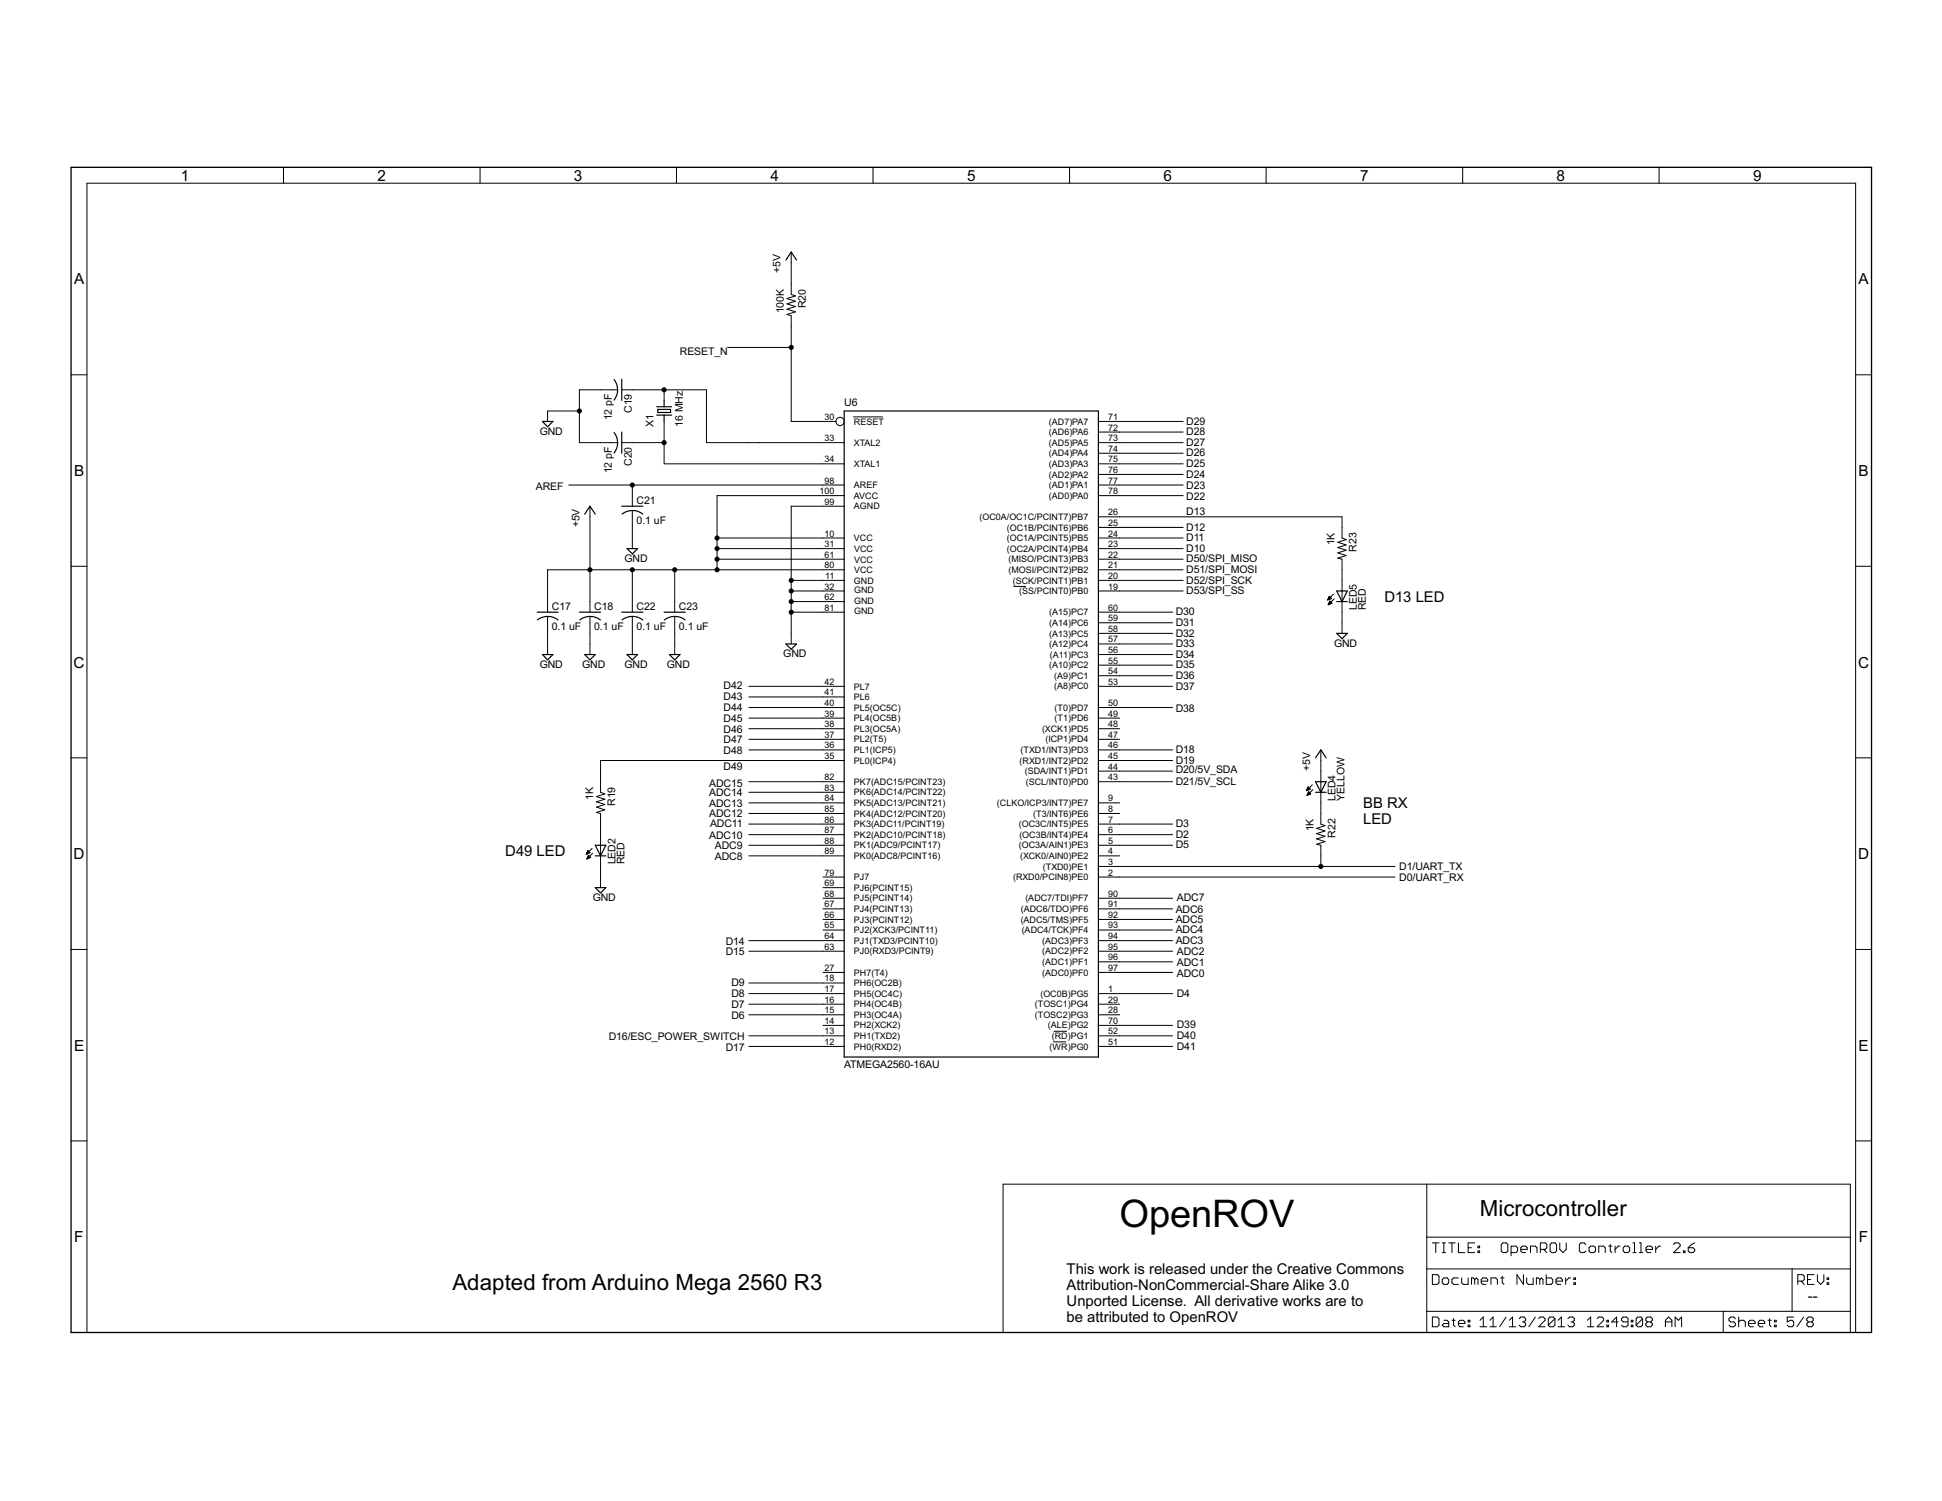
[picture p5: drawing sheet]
<svg xmlns="http://www.w3.org/2000/svg" width="279mm" height="216mm" viewBox="0 0 279 216" stroke-linecap="round" stroke-linejoin="round" font-family="sans-serif">
<g fill="none" stroke="#000" stroke-width=".14">
<path d="M40.8 24.1v2.3M69.1 24.1v2.3M97.3 24.1v2.3M113.8 36.3v6.1l.6 .2-1.2 .3 1.2 .4-1.2 .4 1.2 .4-1.2 .4 1.2 .4-1.2 .3 .6 .2v15.2h6.5M125.6 24.1v2.3M153.9 24.1v2.3M182.2 24.1v2.3M210.4 24.1v2.3M238.7 24.1v2.3M10.2 53.9h2.3M83.4 59.1h-4.6v1.5M88.9 56.1h-5.5v7.6h5.5"/>
<path d="M89.5 56.1h12.1v7.6h19.9M95.5 56.1v1.5M104.7 50h9.1M122.8 60h4.2M267 53.9h2.3M81.8 69.8h39.7M84.9 72.8v15.3M89.5 63.7h6M91 69.8v3M91 73.4v5.5M95.5 60.6v6.1h26M103.2 77.4h18.3"/>
<path d="M103.2 78.9h18.3M121.5 71.3h-18.3v10.7M121.5 72.8h-7.7v19.8M158 71.3h12.2M158 69.8h12.2M158 68.2h12.2M158 66.7h12.2M158 65.2h12.2M158 63.7h12.2M158 62.1h12.2M158 60.6h12.2M158 74.3h35.1v3.1l.6 .2-1.2 .4 1.2 .4-1.2 .4 1.2 .3-1.2 .4 1.2 .4-1.2 .4 .6 .1v10.7"/>
<path d="M158 77.4h12.2M158 75.9h12.2M158 78.9h12.2M10.2 81.4h2.3M78.8 88.7v5.4M84.9 88.7v5.4M91 82v6.1M91 88.7v5.4M97.1 82v6.1M97.1 88.7v5.4M103.2 80.4h18.3M107.7 98.7h13.8"/>
<path d="M113.8 88.1h7.7M113.8 83.5h7.7M113.8 85h7.7M113.8 86.5h7.7M121.5 82h-42.7v6.1M145.8 84.3h1.8M158 98.7h10.7M158 97.2h10.7M158 95.7h10.7M158 94.1h10.7M158 92.6h10.7M158 91.1h10.7"/>
<path d="M158 89.6h10.7M158 88.1h10.7M158 80.4h12.2M158 82h12.2M158 83.5h12.2M158 85h12.2M191 86.3h.1M191.1 86.2h.1M191.1 86.2h.2M191.1 86.1h.4M191.1 87h.1M191.1 86h.4"/>
<path d="M191.1 86.9h.2M191.2 86h.3M191.2 86.8h.3M191.2 85.9h.2M191.2 85.9h.1M191.2 86.8h.4M191.2 86.7h.4M191.2 85.8l.4 .3-.6 .2zM191.2 85.8h.1M191.2 86.6h.3M191.3 86.6h.2M191.3 86.5h.1"/>
<path d="M191.3 86.5l-.2 .5M191.3 86.5l.3 .3M191.6 86.8l-.5 .2M191.9 85.5l-.9 .8M191.9 86.1l-.8 .9M267 81.4h2.3M10.2 109h2.3M107.7 115.5h13.8M107.7 106.3h13.8M107.7 118.5h13.8M107.7 112.4h13.8M107.7 101.8h13.8"/>
<path d="M107.7 103.3h13.8M107.7 117h13.8M107.7 107.9h13.8M107.7 104.8h13.8M107.7 114h13.8M107.7 100.2h13.8M121.5 109.4h-35.1v4.6l.6 .2-1.2 .4 1.2 .4-1.2 .3 1.2 .4-1.2 .4 1.2 .4-1.2 .4 .6 .1v10.7M158 115.5h3.1M158 106.3h3.1M158 118.5h10.7M158 109.4h10.7M158 112.4h10.7"/>
<path d="M158 110.9h10.7M158 101.8h10.7M158 103.3h3.1M158 117h3.1M158 107.9h10.7M158 104.8h3.1M188 113.7h.1M188 113.6h.2M188 113.6h.4M188.1 113.5h.4M188.1 114.4h.1M188.1 113.4h.3"/>
<path d="M188.1 114.3h.1M188.1 114.3h.3M188.1 114.2h.4M188.2 113.3h.1M188.2 114.2h.4M188.2 113.2l-.2 .5M188.2 113.2l.3 .3-.5 .2M188.2 113.2h.1M188.2 114.1h.3M188.2 114h.2M188.3 113.9h.1M188.3 113.9l.3 .3-.6 .2z"/>
<path d="M188.8 112.9l-.8 .8M188.9 113.6l-.9 .8M190 107.9v10.6l.6 .3-1.2 .3 1.2 .4-1.2 .4 1.2 .4-1.2 .4 1.2 .4-1.2 .3 .6 .2v3M267 109h2.3M10.2 136.6h2.3M84.3 122.9h.1M84.4 122.8h.1M84.4 122.7h.2M84.4 122.7h.4M84.5 122.6h.4M84.5 123.5h.1M84.5 122.6h.3"/>
<path d="M84.5 123.5h.2M84.5 123.4h.3M84.5 122.5h.3M84.5 123.3h.4M84.5 122.4h.2M84.6 122.4h.1M84.6 122.3l.3 .3-.6 .3zM84.6 123.2h.3M84.6 123.2h.2M84.6 123.1h.1M84.6 123h.1M85 123.3l-.3-.3-.3 .5"/>
<path d="M85 123.3l-.6 .2M85.2 122l-.9 .9M85.3 122.7l-.9 .8M107.7 136.8h13.8M107.7 135.3h13.8M107.7 121.6h13.8M107.7 120.1h13.8M107.7 123.1h13.8M118.4 139.9h3.1M118.4 133.8h3.1M118.4 132.2h3.1M118.4 130.7h3.1"/>
<path d="M118.4 129.2h3.1M118.4 126.2h3.1M118.4 127.7h3.1M158 139.9h10.7M158 138.3h10.7M158 136.8h10.7M158 135.3h10.7M158 133.8h10.7M158 132.2h10.7M158 130.7h10.7M158 129.2h10.7M158 121.6h10.7"/>
<path d="M158 120.1h10.7M158 126.2h42.7M158 124.6h42.7M158 123.1h3.1M267 136.6h2.3M107.7 142.9h13.8M107.7 149h13.8M107.7 144.4h13.8M107.7 146h13.8M107.7 150.5h13.8M107.7 141.4h13.8M118.4 147.5h3.1"/>
<path d="M151.6 149.9h1.8M151.6 148.3h1.9M158 147.5h10.7M158 142.9h10.7M158 149h10.7M158 144.4h3.1M158 146h3.1M158 150.5h10.7M10.2 164.1h2.3M144.3 170.3h121.9v21.4h-121.9zM205.3 170.3v21.4M205.3 177.9h60.9"/>
<path d="M206.1 178.8h.9M206.6 178.8v1.4M207.5 178.8h.5M207.7 178.8v1.4M208.4 178.8h1M208.9 178.8v1.4M209.8 178.8v1.4h1M211.2 179.5h.5M212.2 178.8h-1v1.4h1M212.6 179.9h.3v.3h-.3zM212.6 179.2h.3v.3h-.3zM216 179l.2-.2h.5l.2 .2v.9l-.2 .3h-.5l-.2-.3z"/>
<path d="M218.8 179.7h.9v-.2l-.2-.3h-.5l-.2 .3v.4l.2 .3h.5M221.6 179.7h.7l.2-.2v-.5l-.2-.2h-.7v1.4M222.1 179.7l.4 .5M223 179l.2-.2h.5l.2 .2v.9l-.2 .3h-.5l-.2-.3zM224.4 178.8v.9l.5 .5 .4-.5v-.9M228.2 179l-.3-.2h-.4l-.3 .2v.9l.3 .3h.4l.3-.3M228.6 179.5l.3-.3h.4l.3 .3v.4l-.3 .3h-.4l-.3-.3zM231.4 179.2h.5M231.7 179v.9l.2 .3M232.4 179.2v1M233.1 179.2h-.3l-.4 .5M233.5 179.5l.3-.3h.4l.3 .3v.4l-.3 .3h-.4l-.3-.3z"/>
<path d="M234.9 178.8h.3v1.4M235.9 178.8h.2v1.4M236.8 179.7h.9v-.2l-.2-.3h-.5l-.2 .3v.4l.2 .3h.5M238.2 179.2v1M238.9 179.2h-.2l-.5 .5M240.8 179l.2-.2h.5l.2 .2v.2l-.9 1h.9M242.2 179.9h.2v.3h-.2zM242.9 179.5h.7l.2 .2v.2l-.2 .3h-.5l-.2-.3zM243.8 178.8l-.4 .2-.5 .5M267 164.1h2.3M12.5 191.7v-165.3h254.5v165.3M205.3 182.5h60.9"/>
<path d="M205.3 188.6h60.9M206.1 183.3h.7l.2 .3v.9l-.2 .2h-.7zM206.1 189.4h.7l.2 .3v.9l-.2 .2h-.7zM207.5 184l.2-.2h.5l.2 .2v.5l-.2 .2h-.5l-.2-.2zM207.5 180.2h.5M207.7 189.9h.5l.2 .2v.7h-.7l-.2-.2 .2-.2h.7M208.9 189.9h.5M209.1 189.7v.9l.3 .2M209.8 190.4h1v-.3l-.3-.2h-.4l-.3 .2v.5l.3 .2h.4M209.8 183.8h-.7l-.2 .2v.5l.2 .2h.7M210.3 183.8v.7l.2 .2h.7v-.9M211.2 190.6h.3v.2h-.3z"/>
<path d="M211.2 189.9h.3v.2h-.3zM212.2 184l-.3-.2h-.2v.9M212.2 184l.2-.2 .2 .2v.7M212.2 184v.7M212.9 190.8h1M212.9 189.9l.5-.5v1.4M213.1 184.3h.9v-.3l-.2-.2h-.5l-.2 .2v.5l.2 .2h.5M214.4 190.8h.9M214.4 189.9l.4-.5v1.4M214.5 184.7v-.9h.7l.2 .2v.7M215.9 183.8h.5M216.1 183.6v.9l.3 .2"/>
<path d="M216.7 189.4l-.9 1.4M217.1 190.8h1M217.1 189.9l.5-.5v1.4M217.4 180.2h.7l.2-.3v-.4l-.2-.3h-.7v1.4M218.6 189.7l.2-.3h.5l.2 .3v.2l-.2 .2M219 190.1h.3M219.2 183.3v1.4l-1-1.4v1.4M219.3 190.1l.2 .3v.2l-.2 .2h-.5l-.2-.2M219.6 183.8v.7l.3 .2h.7v-.9M220.2 180.2v-1h.7l.2 .3v.7M220.9 189.4l-.9 1.4M221.4 189.7l.2-.3h.5l.2 .3v.2l-.9 .9h.9"/>
<path d="M221.5 184l-.2-.2h-.3v.9M221.5 184v.7M221.5 184l.3-.2 .2 .2v.7M222.5 183.3v1.4h.7l.2-.2v-.5l-.2-.2h-.7M223.7 189.7v.9l-.2 .2h-.5l-.2-.2M223.7 189.7l-.2-.3h-.5l-.2 .3v.9M223.7 189.7l-.9 .9M223.9 184.3h.9v-.3l-.2-.2h-.5l-.2 .2v.5l.2 .2h.5M224.2 190.8h.9M224.2 189.9l.4-.5v1.4M225.3 183.8v.9M225.6 189.7l.2-.3h.5l.2 .3v.2l-.2 .2"/>
<path d="M226 183.8h-.3l-.4 .5M226 190.1h.3M226.3 190.1l.2 .3v.2l-.2 .2h-.5l-.2-.2M226.4 184.5h.3v.2h-.3zM226.4 183.8h.3v.2h-.3zM228.4 190.8h.9M228.4 189.9l.5-.5v1.4M229.8 189.7l.2-.3h.5l.2 .3v.2l-.9 .9h.9M230 180.2v-1h.7l.2 .3v.7M231.2 190.6h.2v.2h-.2zM231.2 189.9h.2v.2h-.2zM232.8 190.1h-.9l.7-.7v1.4"/>
<path d="M234.2 190.1h-.7l-.2-.2v-.2l.2-.3h.5l.2 .3v.9l-.2 .2h-.5l-.2-.2M234.7 190.6h.2v.2h-.2zM234.7 189.9h.2v.2h-.2zM234.9 180.2h.5M235.9 180.2h.4M236.3 189.7v.9l-.2 .2h-.5l-.2-.2M236.3 189.7l-.2-.3h-.5l-.2 .3v.9M236.3 189.7l-.9 .9M237 190.1l-.2 .3v.2l.2 .2h.5l.2-.2v-.2l-.2-.3M237 190.1l-.2-.2v-.2l.2-.3h.5l.2 .3v.2l-.2 .2M237 190.1h.5M239.6 190.1h.9"/>
<path d="M239.6 190.8v-.9l.5-.5 .4 .5v.9M241 190.8v-1.4l.5 .5 .4-.5v1.4M247.9 188.6v3.1M249.7 189.7l-.3-.3h-.4l-.2 .3v.2l.2 .2h.4l.3 .3v.2l-.3 .2h-.4l-.2-.2M250.1 190.1l.3-.2h.5l.2 .2v.7M250.1 189.4v1.4M251.6 190.4h.9v-.3l-.2-.2h-.5l-.2 .2v.5l.2 .2h.5M253 190.4h.9v-.3l-.2-.2h-.5l-.2 .2v.5l.2 .2h.5M254.4 189.9h.4M254.6 189.7v.9l.2 .2M255.3 190.6h.2v.2h-.2zM255.3 189.9h.2v.2h-.2z"/>
<path d="M257.8 182.5v6.1M258.1 189.4h-1v.7l.5-.2h.2l.3 .2v.5l-.3 .2h-.4l-.3-.2M258.7 184.3h.7l.2-.3v-.4l-.2-.3h-.7v1.4M259.1 184.3l.5 .4M259.5 189.4l-1 1.4M260.1 184h.4M260.2 190.1l-.3 .3v.2l.3 .2h.4l.3-.2v-.2l-.3-.3M260.2 190.1l-.3-.2v-.2l.3-.3h.4l.3 .3v.2l-.3 .2M260.2 190.1h.4M261 183.3h-.9v1.4h.9M261.5 183.3v1l.4 .4 .5-.4v-1M262.9 184.5h.2v.2h-.2z"/>
<path d="M262.9 183.8h.2v.2h-.2z"/>
<circle cx="120.9" cy="60.6" r=".59"/>
</g>
<path d="M10.2 24.1h259.1v167.6h-259.1z" fill="none" stroke="#000" stroke-width=".19"/>
<g fill="none" stroke="#000" stroke-width=".17">
<path d="M113.1 37.4l.7-1.1 .8 1.1M88.3 54.6a2.41 2.41 0 0 1 0 3M89.5 54.5v3.1M94.5 58.5h2.1M94.5 59.7h2.1M94.6 58.9h1.9v.4h-1.9zM95.5 57.6v.9M95.5 59.7v.9M121.5 59.1h36.5v92.9h-36.5zM78 60.6h1.5l-.7 .8zM84.1 74l.8-1.2 .7 1.2M88.3 62.2a2.41 2.41 0 0 1 0 3"/>
<path d="M89.5 72.8h3M89.5 62.1v3.1M89.5 73.9a2.45 2.45 0 0 1 3 0M90.2 78.9h1.5l-.7 .8zM77.3 88.1h3M77.3 89.2a2.41 2.41 0 0 1 3 0M78 94.1h1.5l-.7 .8zM83.4 88.1h3M83.4 89.2a2.41 2.41 0 0 1 3 0M84.1 94.1h1.5l-.7 .8zM89.5 88.1h3M89.5 89.2a2.45 2.45 0 0 1 3 0"/>
<path d="M90.2 94.1h1.5l-.7 .8zM95.5 88.1h3.1M95.6 89.2a2.45 2.45 0 0 1 3 0M96.3 94.1h1.5l-.7 .8zM113.1 92.6h1.5l-.8 .8zM192.3 85h1.5l-.7 1.5zM192.3 86.5h1.5M192.3 91.1h1.5l-.7 .8zM189.3 112.4h1.5l-.8 1.6zM189.3 114h1.5M189.3 109l.7-1.1 .8 1.1M85.6 121.6h1.6l-.8 1.5z"/>
<path d="M85.6 123.1h1.6M85.6 127.7h1.6l-.8 .7z"/>
</g>
<g fill="#000" stroke="#000" stroke-width=".14">
<circle cx="83.4" cy="59.1" r=".3"/>
<circle cx="95.5" cy="56.1" r=".3"/>
<circle cx="113.8" cy="50" r=".3"/>
<circle cx="91" cy="69.8" r=".3"/>
<circle cx="95.5" cy="63.7" r=".3"/>
<circle cx="103.2" cy="77.4" r=".3"/>
<circle cx="103.2" cy="78.9" r=".3"/>
<circle cx="84.9" cy="82" r=".3"/>
<circle cx="91" cy="82" r=".3"/>
<circle cx="97.1" cy="82" r=".3"/>
<circle cx="103.2" cy="80.4" r=".3"/>
<circle cx="103.2" cy="82" r=".3"/>
<circle cx="113.8" cy="85" r=".3"/>
<circle cx="113.8" cy="88.1" r=".3"/>
<circle cx="113.8" cy="86.5" r=".3"/>
<circle cx="113.8" cy="83.5" r=".3"/>
<circle cx="190" cy="124.6" r=".3"/>
</g>
<text font-size="6.1" x="161.1" y="176.4">OpenROV</text>
<g font-size="3.6">
<text x="212.9" y="174.9">Microcontroller</text>
<text x="65.1" y="185.6">Adapted from Arduino Mega 2560 R3</text>
</g>
<g font-size="2.5">
<text x="26" y="26">1</text>
<text x="54.3" y="26">2</text>
<text x="82.6" y="26">3</text>
<text x="110.9" y="26">4</text>
<text x="139.1" y="26">5</text>
<text x="167.4" y="26">6</text>
<text x="195.7" y="26">7</text>
<text x="224" y="26">8</text>
<text x="252.2" y="26">9</text>
<text x="10.6" y="40.9">A</text>
<text x="267.4" y="40.9">A</text>
<text x="10.6" y="68.5">B</text>
<text x="267.4" y="68.5">B</text>
<text x="10.6" y="96">C</text>
<text x="267.3" y="96">C</text>
<text x="10.6" y="123.6">D</text>
<text x="267.3" y="123.6">D</text>
<text x="10.6" y="151.1">E</text>
<text x="267.4" y="151.1">E</text>
<text x="10.7" y="178.7">F</text>
<text x="267.4" y="178.7">F</text>
</g>
<g font-size="2.4">
<text x="199.2" y="86.5">D13 LED</text>
<text x="196.1" y="116.2">BB RX</text>
<text x="196.1" y="118.5">LED</text>
<text x="72.7" y="123.1">D49 LED</text>
<text x="153.5" y="183.3">This work is released under the Creative Commons</text>
<text x="153.5" y="185.6">Attribution-NonCommercial-Share Alike 3.0</text>
<text x="153.5" y="187.9">Unported License. All derivative works are to</text>
<text x="153.5" y="190.1">be attributed to OpenROV</text>
<text x="260.1" y="187.1">--</text>
</g>
<g font-size="1.7">
<text x="112.3" y="39.3" transform="rotate(-90 112.3 39.3)">+5V</text>
<text x="112.8" y="45.1" transform="rotate(-90 112.8 45.1)">100K</text>
<text x="115.9" y="44.3" transform="rotate(-90 115.9 44.3)">R20</text>
<text x="97.8" y="51">RESET_N</text>
<text x="90.9" y="59.4" transform="rotate(-90 90.9 59.4)">C19</text>
<text x="121.5" y="58.3">U6</text>
<text x="77.7" y="62.5">GND</text>
<text x="88" y="60.5" transform="rotate(-90 88 60.5)">12 pF</text>
<text x="94" y="61.4" transform="rotate(-90 94 61.4)">X1</text>
<text x="98.2" y="61.4" transform="rotate(-90 98.2 61.4)">16 MHz</text>
<text x="170.7" y="65.7">D26</text>
<text x="170.7" y="64.1">D27</text>
<text x="170.7" y="62.6">D28</text>
<text x="170.7" y="61.1">D29</text>
<text x="77.1" y="70.5">AREF</text>
<text x="88" y="68.1" transform="rotate(-90 88 68.1)">12 pF</text>
<text x="90.9" y="67" transform="rotate(-90 90.9 67)">C20</text>
<text x="170.7" y="71.9">D22</text>
<text x="170.7" y="70.4">D23</text>
<text x="170.7" y="68.7">D24</text>
<text x="170.7" y="67.2">D25</text>
<text x="83.4" y="75.9" transform="rotate(-90 83.4 75.9)">+5V</text>
<text x="91.6" y="75.3">0.1 uF</text>
<text x="91.6" y="72.4">C21</text>
<text x="170.7" y="77.8">D11</text>
<text x="170.7" y="76.3">D12</text>
<text x="170.7" y="74">D13</text>
<text x="89.8" y="80.8">GND</text>
<text x="170.7" y="83.9">D52/SPI_SCK</text>
<text x="170.7" y="82.4">D51/SPI_MOSI</text>
<text x="170.7" y="80.9">D50/SPI_MISO</text>
<text x="170.7" y="79.4">D10</text>
<text x="192" y="78.5" transform="rotate(-90 192 78.5)">1K</text>
<text x="195.2" y="79.4" transform="rotate(-90 195.2 79.4)">R23</text>
<text x="79.4" y="87.7">C17</text>
<text x="85.5" y="87.7">C18</text>
<text x="91.6" y="87.7">C22</text>
<text x="97.7" y="87.7">C23</text>
<text x="169.2" y="88.5">D30</text>
<text x="170.7" y="85.5">D53/SPI_SS</text>
<text x="195.2" y="87.8" transform="rotate(-90 195.2 87.8)">LED5</text>
<text x="196.5" y="87.8" transform="rotate(-90 196.5 87.8)">RED</text>
<text x="79.4" y="90.6">0.1 uF</text>
<text x="85.5" y="90.6">0.1 uF</text>
<text x="91.6" y="90.6">0.1 uF</text>
<text x="97.7" y="90.6">0.1 uF</text>
<text x="112.7" y="94.5">GND</text>
<text x="169.2" y="94.6">D34</text>
<text x="169.2" y="93.1">D33</text>
<text x="169.2" y="91.6">D32</text>
<text x="169.2" y="90">D31</text>
<text x="191.9" y="93">GND</text>
<text x="77.7" y="96.1">GND</text>
<text x="83.7" y="96.1">GND</text>
<text x="89.8" y="96.1">GND</text>
<text x="95.9" y="96.1">GND</text>
<text x="104.1" y="100.7">D43</text>
<text x="104.1" y="99.2">D42</text>
<text x="169.2" y="99.2">D37</text>
<text x="169.2" y="97.7">D36</text>
<text x="169.2" y="96.1">D35</text>
<text x="104.1" y="106.9">D47</text>
<text x="104.1" y="105.4">D46</text>
<text x="104.1" y="103.9">D45</text>
<text x="104.1" y="102.2">D44</text>
<text x="169.2" y="102.4">D38</text>
<text x="102" y="113.2">ADC15</text>
<text x="104.1" y="110.8">D49</text>
<text x="104.1" y="108.5">D48</text>
<text x="169.2" y="112.9">D21/5V_SCL</text>
<text x="169.2" y="111.2">D20/5V_SDA</text>
<text x="169.2" y="109.8">D19</text>
<text x="169.2" y="108.3">D18</text>
<text x="188.5" y="110.9" transform="rotate(-90 188.5 110.9)">+5V</text>
<text x="85.3" y="115" transform="rotate(-90 85.3 115)">1K</text>
<text x="88.5" y="115.9" transform="rotate(-90 88.5 115.9)">R19</text>
<text x="102" y="114.6">ADC14</text>
<text x="102" y="116.1">ADC13</text>
<text x="102" y="117.5">ADC12</text>
<text x="102.2" y="119">ADC11</text>
<text x="169.2" y="119">D3</text>
<text x="189" y="119.6" transform="rotate(-90 189 119.6)">1K</text>
<text x="192.2" y="115.2" transform="rotate(-90 192.2 115.2)">LED4</text>
<text x="193.5" y="115.2" transform="rotate(-90 193.5 115.2)">YELLOW</text>
<text x="88.5" y="124.3" transform="rotate(-90 88.5 124.3)">LED2</text>
<text x="89.8" y="124.3" transform="rotate(-90 89.8 124.3)">RED</text>
<text x="102" y="120.7">ADC10</text>
<text x="102.9" y="122.2">ADC9</text>
<text x="102.9" y="123.7">ADC8</text>
<text x="169.2" y="122">D5</text>
<text x="169.2" y="120.5">D2</text>
<text x="192.1" y="120.5" transform="rotate(-90 192.1 120.5)">R22</text>
<text x="201.3" y="125.1">D1/UART_TX</text>
<text x="85.3" y="129.6">GND</text>
<text x="169.2" y="131.3">ADC6</text>
<text x="169.3" y="129.7">ADC7</text>
<text x="201.3" y="126.8">D0/UART_RX</text>
<text x="104.4" y="137.4">D15</text>
<text x="104.4" y="135.9">D14</text>
<text x="169.2" y="132.7">ADC5</text>
<text x="169.2" y="134.2">ADC4</text>
<text x="169.2" y="135.7">ADC3</text>
<text x="169.3" y="137.4">ADC2</text>
<text x="105.2" y="143.4">D8</text>
<text x="105.2" y="141.8">D9</text>
<text x="169.3" y="138.9">ADC1</text>
<text x="169.3" y="140.5">ADC0</text>
<text x="169.3" y="143.4">D4</text>
<text x="87.6" y="149.6">D16/ESC_POWER_SWITCH</text>
<text x="105.2" y="146.6">D6</text>
<text x="105.2" y="145">D7</text>
<text x="169.3" y="149.5">D40</text>
<text x="169.3" y="147.9">D39</text>
<text x="104.4" y="151.1">D17</text>
<text x="121.5" y="153.6">ATMEGA2560-16AU</text>
<text x="169.3" y="151">D41</text>
</g>
<g font-size="1.4">
<text x="118.6" y="60.4">30</text>
<text x="118.6" y="63.5">33</text>
<text x="122.9" y="61.1">RESET</text>
<text x="122.9" y="64.1">XTAL2</text>
<text x="150.9" y="65.7">(AD4)PA4</text>
<text x="150.9" y="64.1">(AD5)PA5</text>
<text x="150.9" y="62.6">(AD6)PA6</text>
<text x="150.9" y="61.1">(AD7)PA7</text>
<text x="159.4" y="65">74</text>
<text x="159.4" y="63.5">73</text>
<text x="159.4" y="61.9">72</text>
<text x="159.4" y="60.4">71</text>
<text x="117.9" y="71.1">100</text>
<text x="118.6" y="69.6">98</text>
<text x="118.6" y="66.5">34</text>
<text x="122.9" y="70.2">AREF</text>
<text x="122.9" y="71.8">AVCC</text>
<text x="122.9" y="67.2">XTAL1</text>
<text x="150.9" y="71.8">(AD0)PA0</text>
<text x="150.9" y="70.2">(AD1)PA1</text>
<text x="150.9" y="68.7">(AD2)PA2</text>
<text x="150.9" y="67.2">(AD3)PA3</text>
<text x="159.4" y="71.1">78</text>
<text x="159.4" y="69.6">77</text>
<text x="159.4" y="68">76</text>
<text x="159.4" y="66.5">75</text>
<text x="118.6" y="72.6">99</text>
<text x="118.6" y="77.2">10</text>
<text x="122.9" y="73.3">AGND</text>
<text x="122.9" y="77.8">VCC</text>
<text x="140.9" y="74.8">(OC0A/OC1C/PCINT7)PB7</text>
<text x="144.9" y="77.8">(OC1A/PCINT5)PB5</text>
<text x="144.9" y="76.3">(OC1B/PCINT6)PB6</text>
<text x="159.4" y="74.1">26</text>
<text x="159.4" y="77.2">24</text>
<text x="159.4" y="75.7">25</text>
<text x="118.6" y="78.7">31</text>
<text x="118.6" y="80.2">61</text>
<text x="118.6" y="81.7">80</text>
<text x="118.7" y="83.3">11</text>
<text x="122.9" y="83.9">GND</text>
<text x="122.9" y="80.9">VCC</text>
<text x="122.9" y="79.4">VCC</text>
<text x="122.9" y="82.4">VCC</text>
<text x="144.9" y="79.4">(OC2A/PCINT4)PB4</text>
<text x="145.1" y="80.9">(MISO/PCINT3)PB3</text>
<text x="145.1" y="82.4">(MOSI/PCINT2)PB2</text>
<text x="145.7" y="83.9">(SCK/PCINT1)PB1</text>
<text x="159.4" y="80.2">22</text>
<text x="159.4" y="81.7">21</text>
<text x="159.4" y="78.7">23</text>
<text x="159.4" y="83.3">20</text>
<text x="118.6" y="84.8">32</text>
<text x="118.6" y="86.3">62</text>
<text x="118.6" y="87.8">81</text>
<text x="122.9" y="85.3">GND</text>
<text x="122.9" y="86.8">GND</text>
<text x="122.9" y="88.3">GND</text>
<text x="146.6" y="85.5">(SS/PCINT0)PB0</text>
<text x="151" y="88.5">(A15)PC7</text>
<text x="159.4" y="89.4">59</text>
<text x="159.4" y="87.8">60</text>
<text x="159.4" y="84.8">19</text>
<text x="151" y="93.1">(A12)PC4</text>
<text x="151" y="91.6">(A13)PC5</text>
<text x="151" y="90">(A14)PC6</text>
<text x="151.1" y="94.6">(A11)PC3</text>
<text x="159.4" y="95.5">55</text>
<text x="159.4" y="93.9">56</text>
<text x="159.4" y="92.4">57</text>
<text x="159.4" y="90.9">58</text>
<text x="118.6" y="101.6">40</text>
<text x="118.6" y="100">41</text>
<text x="118.6" y="98.5">42</text>
<text x="122.9" y="100.7">PL6</text>
<text x="122.9" y="99.2">PL7</text>
<text x="151" y="96.1">(A10)PC2</text>
<text x="151.7" y="99.2">(A8)PC0</text>
<text x="151.7" y="97.7">(A9)PC1</text>
<text x="159.4" y="98.5">53</text>
<text x="159.4" y="97">54</text>
<text x="159.4" y="101.6">50</text>
<text x="118.6" y="107.7">36</text>
<text x="118.6" y="106.1">37</text>
<text x="118.6" y="104.6">38</text>
<text x="118.6" y="103.1">39</text>
<text x="122.9" y="106.8">PL2(T5)</text>
<text x="122.9" y="105.3">PL3(OC5A)</text>
<text x="122.9" y="103.8">PL4(OC5B)</text>
<text x="122.9" y="102.2">PL5(OC5C)</text>
<text x="149.9" y="105.3">(XCK1)PD5</text>
<text x="150.4" y="106.8">(ICP1)PD4</text>
<text x="151.7" y="102.2">(T0)PD7</text>
<text x="151.7" y="103.7">(T1)PD6</text>
<text x="159.4" y="106.1">47</text>
<text x="159.4" y="103.1">49</text>
<text x="159.4" y="107.7">46</text>
<text x="159.4" y="104.6">48</text>
<text x="118.6" y="113.7">83</text>
<text x="118.6" y="112.2">82</text>
<text x="118.6" y="109.2">35</text>
<text x="122.9" y="112.9">PK7(ADC15/PCINT23)</text>
<text x="122.9" y="109.8">PL0(ICP4)</text>
<text x="122.9" y="108.3">PL1(ICP5)</text>
<text x="146.7" y="109.8">(RXD1/INT2)PD2</text>
<text x="146.8" y="108.3">(TXD1/INT3)PD3</text>
<text x="147.4" y="111.4">(SDA/INT1)PD1</text>
<text x="147.6" y="112.9">(SCL/INT0)PD0</text>
<text x="159.4" y="109.2">45</text>
<text x="159.4" y="112.2">43</text>
<text x="159.4" y="110.7">44</text>
<text x="118.6" y="119.8">87</text>
<text x="118.6" y="118.3">86</text>
<text x="118.6" y="116.8">85</text>
<text x="118.6" y="115.3">84</text>
<text x="122.9" y="119">PK3(ADC11/PCINT19)</text>
<text x="122.9" y="117.5">PK4(ADC12/PCINT20)</text>
<text x="122.9" y="115.9">PK5(ADC13/PCINT21)</text>
<text x="122.9" y="114.4">PK6(ADC14/PCINT22)</text>
<text x="143.4" y="115.9">(CLKO/ICP3/INT7)PE7</text>
<text x="146.6" y="119">(OC3C/INT5)PE5</text>
<text x="148.6" y="117.5">(T3/INT6)PE6</text>
<text x="159.4" y="115.3">9</text>
<text x="159.4" y="119.8">6</text>
<text x="159.4" y="118.3">7</text>
<text x="159.4" y="116.8">8</text>
<text x="118.6" y="125.9">79</text>
<text x="118.6" y="122.9">89</text>
<text x="118.6" y="121.4">88</text>
<text x="122.9" y="123.6">PK0(ADC8/PCINT16)</text>
<text x="122.9" y="122">PK1(ADC9/PCINT17)</text>
<text x="122.9" y="120.5">PK2(ADC10/PCINT18)</text>
<text x="146.6" y="122">(OC3A/AIN1)PE3</text>
<text x="146.7" y="120.5">(OC3B/INT4)PE4</text>
<text x="146.8" y="123.6">(XCK0/AIN0)PE2</text>
<text x="150" y="125.1">(TXD0)PE1</text>
<text x="159.4" y="121.4">5</text>
<text x="159.4" y="125.9">2</text>
<text x="159.4" y="124.4">3</text>
<text x="159.4" y="122.9">4</text>
<text x="118.6" y="130.5">67</text>
<text x="118.6" y="129">68</text>
<text x="118.6" y="127.5">69</text>
<text x="122.9" y="131.2">PJ4(PCINT13)</text>
<text x="122.9" y="129.7">PJ5(PCINT14)</text>
<text x="122.9" y="128.1">PJ6(PCINT15)</text>
<text x="122.9" y="126.6">PJ7</text>
<text x="145.8" y="126.6">(RXD0/PCIN8)PE0</text>
<text x="146.9" y="131.2">(ADC6/TDO)PF6</text>
<text x="147.5" y="129.6">(ADC7/TDI)PF7</text>
<text x="159.4" y="130.5">91</text>
<text x="159.4" y="129">90</text>
<text x="118.6" y="136.6">63</text>
<text x="118.6" y="135.1">64</text>
<text x="118.6" y="133.6">65</text>
<text x="118.6" y="132">66</text>
<text x="122.9" y="137.3">PJ0(RXD3/PCINT9)</text>
<text x="122.9" y="135.7">PJ1(TXD3/PCINT10)</text>
<text x="122.9" y="134.2">PJ2(XCK3/PCINT11)</text>
<text x="122.9" y="132.7">PJ3(PCINT12)</text>
<text x="146.8" y="132.7">(ADC5/TMS)PF5</text>
<text x="147" y="134.2">(ADC4/TCK)PF4</text>
<text x="150" y="137.3">(ADC2)PF2</text>
<text x="150" y="135.7">(ADC3)PF3</text>
<text x="159.4" y="136.6">95</text>
<text x="159.4" y="135.1">94</text>
<text x="159.4" y="133.6">93</text>
<text x="159.4" y="132">92</text>
<text x="118.6" y="142.7">17</text>
<text x="118.6" y="141.2">18</text>
<text x="118.6" y="139.6">27</text>
<text x="122.9" y="143.4">PH5(OC4C)</text>
<text x="122.9" y="141.8">PH6(OC2B)</text>
<text x="122.9" y="140.3">PH7(T4)</text>
<text x="149.7" y="143.4">(OC0B)PG5</text>
<text x="150" y="140.3">(ADC0)PF0</text>
<text x="150" y="138.8">(ADC1)PF1</text>
<text x="159.4" y="139.6">97</text>
<text x="159.4" y="138.1">96</text>
<text x="159.4" y="142.7">1</text>
<text x="118.6" y="148.8">13</text>
<text x="118.6" y="147.3">14</text>
<text x="118.6" y="145.7">15</text>
<text x="118.6" y="144.2">16</text>
<text x="122.9" y="149.5">PH1(TXD2)</text>
<text x="122.9" y="147.9">PH2(XCK2)</text>
<text x="122.9" y="146.4">PH3(OC4A)</text>
<text x="122.9" y="144.9">PH4(OC4B)</text>
<text x="148.9" y="144.9">(TOSC1)PG4</text>
<text x="148.9" y="146.4">(TOSC2)PG3</text>
<text x="150.7" y="147.9">(ALE)PG2</text>
<text x="151.3" y="149.5">(RD)PG1</text>
<text x="159.4" y="147.3">70</text>
<text x="159.4" y="148.8">52</text>
<text x="159.4" y="144.2">29</text>
<text x="159.4" y="145.7">28</text>
<text x="118.6" y="150.3">12</text>
<text x="122.9" y="151">PH0(RXD2)</text>
<text x="151" y="151">(WR)PG0</text>
<text x="159.4" y="150.3">51</text>
</g>
</svg>
